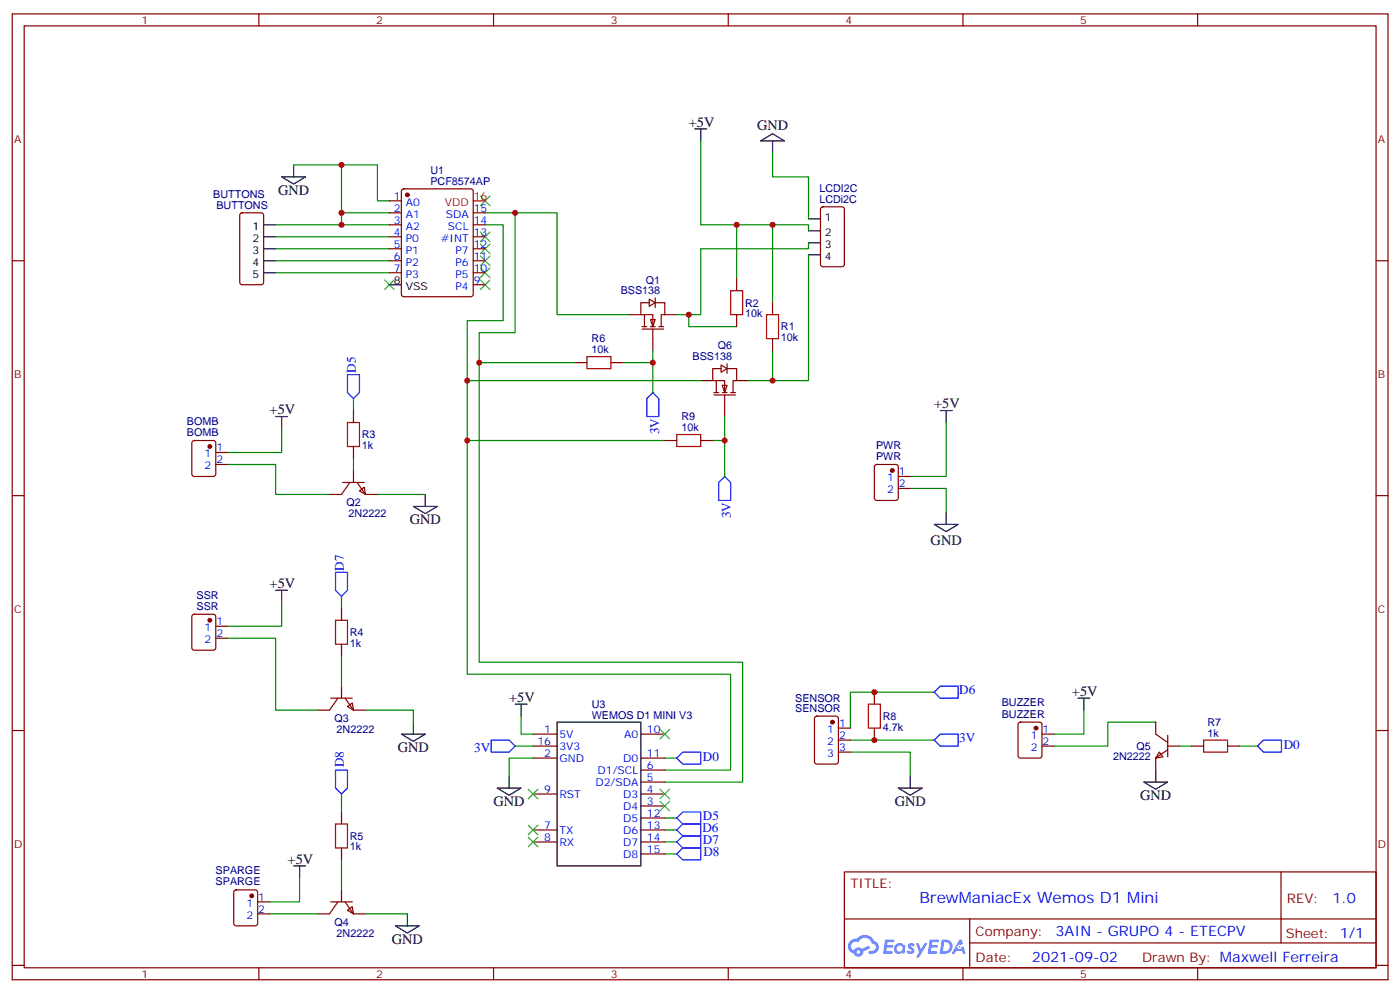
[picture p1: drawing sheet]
<svg xmlns="http://www.w3.org/2000/svg" width="412mm" height="292mm" viewBox="0 0 412 292" stroke-linecap="round" stroke-linejoin="round" font-family="sans-serif">
<g fill="none" stroke="#870000" stroke-width=".35">
<path d="M3.6 4.1h405.3v284.3h-405.3zM7.1 7.6h398.3v277.3h-398.3zM76.3 4.1v3.5M145.4 4.1v3.5M214.6 4.1v3.5M283.7 4.1v3.5M352.8 4.1v3.5M3.6 76.8h3.5M405.4 76.8h3.5M3.6 145.9h3.5M405.4 145.9h3.5M3.6 215.1h3.5"/>
<path d="M405.4 215.1h3.5M248.8 256.7h156.6v28.2h-156.6zM377.4 256.7v20.9M248.8 270.5h156.5M285.7 277.6h119.6M285.7 270.5v14.1M3.6 284.2h3.5M76.3 284.9v3.5M145.4 284.9v3.5M214.6 284.9v3.5M283.7 284.9v3.5M352.8 284.9v3.5"/>
<path d="M405.4 284.2h3.5"/>
</g>
<g fill="#5487ff">
<path d="M267.8 277.9a1.22 1.22 0 0 1 1.7 .2l-.4 .6a.47 .47 0 0 0-.3-.4 .47 .47 0 0 0-.6 .2l.2 .2a1.14 1.14 0 0 1 .8 1.8 1.14 1.14 0 0 1-1.9 0l-.2-.2 .4-.6 .8 .4a.29 .29 0 0 0 .3-.2 .29 .29 0 0 0-.3-.3 1.04 1.04 0 0 1-.5-1.7z"/>
<path d="M260.8 276.6h2.3l.4 .2-.2 .5h-1.8l-.1 .9h1.5l.3 .4-.4 .3h-1.5l-.2 1.1 1.7 .1 .2 .3-.2 .3-2.6 .1z"/>
<path d="M273.9 276.6h2.4l.3 .2-.1 .5h-1.9l-.1 .9h1.5l.4 .4-.4 .3h-1.6l-.1 1.1 1.7 .1 .2 .3-.2 .3-2.7 .1z"/>
<path d="M282.7 276.6h.7l.3 1.3-.6 .3a.69 .69 0 0 0-1 .3 .69 .69 0 0 0 .4 .9 .69 .69 0 0 0 .9-.6l.5-.2 .5 2.2h-.7l-.3-.9h-1.7l-.5 .9h-.9z"/>
<path d="M269.9 277.7h.8l.6 1.8 1.1-1.8h.8l-2.5 4.2h-.8l.9-1.6z"/>
<path d="M277.5 276.6l-.6 4.2h1.3a2.11 2.11 0 0 0 2.5-2.2 2.11 2.11 0 0 0-2.6-2zM278.2 277.3a1.39 1.39 0 0 1 1.6 1.5 1.39 1.39 0 0 1-1.7 1.2h-.3z"/>
<path d="M263.8 278.2a1.54 1.54 0 0 0-.1 2.2 1.54 1.54 0 0 0 2.1 .1l.7 .3 .2-2.3-.1-.3h-.4a1.49 1.49 0 0 0-2.4 0zM264 279.2a.95 .95 0 0 1 1.9 0 .95 .95 0 0 1-1.9 0z"/>
<path d="M250.5 277a2.18 2.18 0 0 0 1.1 3.7 1.44 1.44 0 0 0 1.6 .9 1.44 1.44 0 0 0 1.1-1.5l2.1-1-.5-.7-1.9 1a1.47 1.47 0 0 0-2.4 .4 1.39 1.39 0 0 1-.7-1.9 1.39 1.39 0 0 1 2-.5 2.12 2.12 0 0 1 2.2-1.3 2.12 2.12 0 0 1 1.8 1.7 1.14 1.14 0 0 1 1.1 1.4 1.14 1.14 0 0 1-1.6 .7 .43 .43 0 0 0-.5 .4 .43 .43 0 0 0 .4 .5 1.98 1.98 0 0 0 2.5-1.3 1.98 1.98 0 0 0-1.3-2.5 3.1 3.1 0 0 0-5.2-.7l-.9 .1zM252.4 280.3a.55 .55 0 0 1 1.1 0 .55 .55 0 0 1-1.1 0z"/>
<circle cx="282.7" cy="278.7" r=".26"/>
</g>
<g fill="none" stroke="#870000" stroke-width=".35">
<path d="M70.9 62.9l.4-.2h5.7l.6 .4 .1 20-.5 .7h-5.9l-.6-.4-.1-20zM242 61.1l.4-.2h5.7l.6 .4 .1 16.5-.5 .7h-5.9l-.6-.4-.1-16.5zM104.1 138.5v3.5M101 142h6.3M103.1 142l-2.5 3.6h-3.5M105.2 142l2.5 3.6h3.5M105.9 144.5l1.4-1.1 .4 2.2zM97.4 205.5h6.4M99.6 205.5l-2.5 3.6h-3.5M100.6 202v3.5M101.7 205.5l2.4 3.6h3.6M102.4 208l1.4-1.1 .3 2.2z"/>
<path d="M340.5 212.6v3.5l3.5 2.5M344 219.6h3.6M344 216.5v6.3M341.6 221.4l1 1.4-2.1 .4zM344 220.7l-3.5 2.5v3.5M97.4 265.5h6.4M99.6 265.5l-2.5 3.5h-3.5M100.6 262v3.5M101.7 265.5l2.4 3.5h3.6M102.4 268l1.4-1.1 .3 2.1z"/>
</g>
<g fill="none" stroke="#000" stroke-width=".35">
<path d="M83 52.1h7l-3.5 2.1zM86.5 48.5v3.6M77.7 66.2h3.5M77.7 69.7h3.5M77.7 73.2h3.5M77.7 76.8h3.5M238.2 64.4h3.5M238.2 67.9h3.5M238.2 71.5h3.5M238.2 75h3.5M77.7 80.3h3.5M81.2 122.6h3.5"/>
<path d="M83 122.6v3.6M121.8 149.1h7l-3.5 2.1zM125.3 145.6v3.5M81.2 173.8h3.5M83 173.8v3.5M118.3 216.1h7l-3.5 2.1zM121.8 212.6v3.5M317.6 205.5h3.5M319.3 205.5v3.6M264.7 232h7l-3.5 2.1zM268.2 228.5v3.5M337 230.2h7l-3.5 2.1z"/>
<path d="M340.5 226.7v3.5M86.5 254.9h3.5M88.3 254.9v3.5M116.5 272.6h7l-3.5 2.1zM120 269v3.6"/>
</g>
<path d="M102.4 110.3h3.5v5.3l-1.8 1.7-1.7-1.7zM98.8 168.5h3.6v5.3l-1.8 1.7-1.8-1.7zM144.7 217.9h5.3l1.8 1.7-1.8 1.8h-5.3zM277 202h5.3v3.5h-5.3l-1.8-1.7zM277 216.1h5.3v3.5h-5.3l-1.8-1.7zM370.5 219.6l1.8-1.7h5.2v3.5h-5.2zM98.8 226.7h3.6v5.3l-1.8 1.8-1.8-1.8zM201.2 221.4h5.2v3.5h-5.2l-1.8-1.7zM199.4 251.4l1.8-1.8h5.2v3.6h-5.2zM199.4 247.9l1.8-1.8h5.2v3.5h-5.2zM199.4 244.3l1.8-1.7h5.2v3.5h-5.2zM199.4 240.8l1.8-1.8h5.2v3.6h-5.2z" fill="none" stroke="#00f" stroke-width=".35"/>
<g fill="none" stroke="#008700" stroke-width=".35">
<path d="M86.5 48.5h24.7v10.6h3.5M100.6 48.5v17.7M81.2 66.2h33.5M81.2 69.7h33.5M81.2 73.2h33.5M81.2 76.8h33.5M100.6 62.7h14.1M81.2 80.3h33.5M104.1 117.3v3.6M67.1 136.7h14.1v8.9h15.9M83 126.2v7h-15.9M104.1 135v3.5"/>
<path d="M111.2 145.6h14.1M83 177.3v7.1h-15.9M100.6 175.5v3.6M67.1 187.9h14.1v21.2h12.4M100.6 193.2v8.8M107.7 209.1h14.1v3.5M151.8 219.6h5.3M250.5 217.9h24.7M275.2 203.8h-24.7v10.5M319.3 209.1v7h-8.8M340.5 212.6h-14.1v7h-15.9M347.6 219.6h3.5"/>
<path d="M365.2 219.6h5.3M100.6 233.8v5.2M195.9 223.2h3.5M250.5 221.4h17.7v7.1M88.3 258.4v7.1h-8.9M100.6 253.2v8.8M195.9 251.4h3.5M195.9 247.9h3.5M195.9 244.3h3.5M195.9 240.8h3.5M79.4 269h14.2M107.7 269h12.3"/>
</g>
<g fill="#fff" stroke="#870000" stroke-width=".35">
<path d="M191.6 94.1h1.4l-.7 2.1z"/>
<path d="M191.3 88.1l1.7 1-1.7 1.1z"/>
</g>
<path d="M185.3 92.6h3.5M189.2 96.9h6.3M189.2 96.2h1.4M189.9 92.6v3.6M191.3 89.1h-2.5v3.5h3.5v3.6M191.6 96.2h1.4M192.3 96.9v6.3M193 89.1h2.9v3.5h-1.1v3.6M193 87.7v2.8M194.1 96.2h1.4M195.9 92.6h3.5" fill="none" stroke="#870000" stroke-width=".35"/>
<path d="M204.7 38h3.5M206.4 38v3.5M224.1 41.5l3.5-2.1 3.5 2.1zM227.6 41.5v3.5" fill="none" stroke="#000" stroke-width=".35"/>
<path d="M206.4 41.5v24.7h31.8v1.7M227.6 45v7.1h10.6v12.3M238.2 71.5v1.7h-31.8v19.4h-7" fill="none" stroke="#008700" stroke-width=".35"/>
<g fill="#fff" stroke="#870000" stroke-width=".35">
<path d="M212.8 113.5h1.4l-.7 2.1z"/>
<path d="M212.4 107.5l1.8 1-1.8 1.1z"/>
</g>
<g fill="none" stroke="#870000" stroke-width=".35">
<path d="M114.7 59.1h3.6M118.5 55.8l.5-.2h19.7l.7 .4v30.6l-.4 .7h-20l-.7-.4v-30.6zM114.7 62.7h3.6M114.7 66.2h3.6M114.7 69.7h3.6M114.7 73.2h3.6M114.7 76.8h3.6M139.4 62.7h3.5M139.4 66.2h3.5M139.4 69.7h3.5M139.4 73.2h3.5M139.4 76.8h3.5"/>
<path d="M114.7 80.3h3.6M139.4 80.3h3.5M139.4 83.8h3.5M217 82.1v3.5M217 92.6v3.6M227.6 89.1v3.5M227.6 99.7v3.5M169.4 106.8h3.5M180 106.8h3.5M206.4 112h3.6M210.3 116.3h6.4M210.3 115.6h1.4"/>
<path d="M211 112v3.6M212.4 108.5h-2.4v3.5h3.5v3.6M212.8 115.6h1.4M213.5 116.3v6.3M214.2 108.5h2.8v3.5h-1v3.6M214.2 107.1v2.8M215.3 115.6h1.4M217 112h3.6M56.7 129.9l.5-.2h5.7l.6 .4 .1 9.5-.5 .6-5.9 .1-.6-.5-.1-9.4zM63.6 133.2h3.5M63.6 136.7h3.5M104.1 120.9v3.5"/>
<path d="M104.1 131.4v3.6M195.9 129.7h3.5M206.4 129.7h3.6M257.8 136.9l.5-.2h5.6l.7 .5 .1 9.4-.5 .7h-5.9l-.6-.4-.1-9.5zM264.7 140.3h3.5M264.7 143.8h3.5M100.6 179.1v3.5M56.7 181l.5-.2h5.7l.6 .5 .1 9.4-.5 .7h-5.9l-.6-.4-.1-9.5zM63.6 184.4h3.5M63.6 187.9h3.5M100.6 189.7v3.5M157.1 216.1h7"/>
<path d="M157.1 219.6h7M188.8 216.1h7.1M240.2 211l.5-.2h5.6l.7 .5v12.9l-.4 .7h-5.9l-.7-.4v-13zM247 214.3h3.5M247 217.9h3.5M257.6 203.8v3.5M257.6 214.3v3.6M300.2 212.8l.4-.2h5.7l.6 .4 .1 9.5-.5 .6-5.9 .1-.6-.5-.1-9.4zM307 216.1h3.5M307 219.6h3.5M351.1 219.6h3.5M361.7 219.6h3.5"/>
<path d="M100.6 239v3.6M157.1 223.2h7M157.1 233.8h7M188.8 223.2h7.1M188.8 233.8h7.1M188.8 226.7h7.1M188.8 230.2h7.1M188.8 237.3h7.1M247 221.4h3.5M100.6 249.6v3.6M157.1 244.3h7M157.1 247.9h7"/>
<path d="M188.8 244.3h7.1M188.8 247.9h7.1M188.8 240.8h7.1M188.8 251.4h7.1M69.1 262.2l.5-.2h5.6l.7 .4v9.5l-.4 .6-5.9 .1-.7-.5v-9.4zM75.9 265.5h3.5M75.9 269h3.5"/>
</g>
<g fill="none" stroke="#008700" stroke-width=".35">
<path d="M142.9 62.7h21.2v29.9h21.2M142.9 66.2h5.3v28.2h-10.5v104.1h77.6v28.2h-19.4M151.8 62.7v35.2h-10.6v97h77.6v35.3h-22.9M217 66.2v15.9M227.6 66.2v22.9M238.2 75v37h-17.6M202.9 92.6v3.6h14.1M137.7 112h68.7M141.2 106.8h28.2M183.5 106.8h8.8M192.3 103.2v12.4M227.6 103.2v8.8"/>
<path d="M137.7 129.7h58.2M210 129.7h3.5M213.5 122.6v17.7M278.8 124.4v15.9h-10.6M268.2 143.8h10.6v7M153.5 210.8v5.3h3.6M157.1 223.2h-7.1v5.3"/>
</g>
<path d="M192.3 115.6l1.8 1.7v5.3h-3.5v-5.3zM213.5 140.3l1.8 1.7v5.3h-3.6v-5.3z" fill="none" stroke="#00f" stroke-width=".35"/>
<g fill="none" stroke="#3c3" stroke-width=".35">
<path d="M141.5 57.7l2.9 2.8M144.4 57.7l-2.9 2.8M141.5 68.3l2.9 2.8M141.5 71.8l2.9 2.8M141.5 75.4l2.9 2.8M141.5 78.9l2.9 2.8M144.4 68.3l-2.9 2.8M144.4 71.8l-2.9 2.8M144.4 75.4l-2.9 2.8M144.4 78.9l-2.9 2.8M113.3 82.4l2.8 2.8M116.1 82.4l-2.8 2.8"/>
<path d="M141.5 82.4l2.9 2.8M144.4 82.4l-2.9 2.8M194.5 214.7l2.8 2.8M197.3 214.7l-2.8 2.8M155.6 232.3l2.9 2.9M158.5 232.3l-2.9 2.9M194.5 232.3l2.8 2.9M194.5 235.9l2.8 2.8M197.3 232.3l-2.8 2.9M197.3 235.9l-2.8 2.8M155.6 246.5l2.9 2.8M155.6 242.9l2.9 2.8"/>
<path d="M158.5 246.5l-2.9 2.8M158.5 242.9l-2.9 2.8"/>
</g>
<path d="M114.7 83.8h3.6M277 120.9h3.5M278.8 120.9v3.5M275.2 154.4h7.1l-3.5 2.1zM278.8 150.8v3.6M151.8 207.3h3.5M153.5 207.3v3.5M164.1 212.6h24.7v42.3h-24.7zM146.5 232h7l-3.5 2.1zM150 228.5v3.5" fill="none" stroke="#000" stroke-width=".35"/>
<g fill="#870000" stroke="#870000" stroke-width=".35">
<circle cx="61.8" cy="131.4" r=".53"/>
<circle cx="61.8" cy="182.6" r=".53"/>
<circle cx="74.2" cy="263.7" r=".53"/>
<circle cx="262.9" cy="138.5" r=".53"/>
<circle cx="305.2" cy="214.3" r=".53"/>
<circle cx="245.3" cy="212.6" r=".53"/>
<circle cx="120" cy="57.4" r=".53"/>
</g>
<path d="M215.3 85.6h3.5v7h-3.5zM225.8 92.6h3.6v7.1h-3.6zM172.9 105h7.1v3.5h-7.1zM102.4 124.4h3.5v7h-3.5zM199.4 127.9h7v3.5h-7zM98.8 182.6h3.6v7.1h-3.6zM255.8 207.3h3.6v7h-3.6zM354.6 217.9h7.1v3.5h-7.1zM98.8 242.6h3.6v7h-3.6z" fill="none" stroke="#a10000" stroke-width=".35"/>
<path d="M139.4 59.1h3.5" fill="none" stroke="#f00" stroke-width=".35"/>
<g fill="#c00">
<circle cx="100.6" cy="66.2" r=".88"/>
<circle cx="100.6" cy="48.5" r=".88"/>
<circle cx="100.6" cy="62.7" r=".88"/>
<circle cx="227.6" cy="112" r=".88"/>
<circle cx="227.6" cy="66.2" r=".88"/>
<circle cx="217" cy="66.2" r=".88"/>
<circle cx="202.9" cy="92.6" r=".88"/>
<circle cx="213.5" cy="129.7" r=".88"/>
<circle cx="137.7" cy="129.7" r=".88"/>
<circle cx="137.7" cy="112" r=".88"/>
<circle cx="192.3" cy="106.8" r=".88"/>
<circle cx="141.2" cy="106.8" r=".88"/>
<circle cx="151.8" cy="62.7" r=".88"/>
<circle cx="257.6" cy="217.9" r=".88"/>
<circle cx="257.6" cy="203.8" r=".88"/>
</g>
<text font-size="4.6" fill="#00f" x="270.9" y="265.7">BrewManiacEx Wemos D1 Mini</text>
<g font-size="4.2">
<text x="202.9" y="37.3">+5V</text>
<text x="223" y="38.2">GND</text>
<text x="81.9" y="57.4">GND</text>
<text x="79.4" y="121.9">+5V</text>
<text x="275.2" y="120.2">+5V</text>
<text x="120.7" y="154.4">GND</text>
<text x="274.2" y="160.5">GND</text>
<text x="79.4" y="173.1">+5V</text>
<text x="150" y="206.6">+5V</text>
<text x="315.8" y="204.8">+5V</text>
<text x="117.2" y="221.4">GND</text>
<text x="145.4" y="237.3">GND</text>
<text x="263.6" y="237.3">GND</text>
<text x="335.9" y="235.5">GND</text>
<text x="84.7" y="254.2">+5V</text>
<text x="115.4" y="277.8">GND</text>
</g>
<g font-size="4.2" fill="#00f">
<text x="392.6" y="265.9">1.0</text>
<text x="311" y="275.5">3AIN - GRUPO 4 - ETECPV</text>
<text x="304" y="283.3">2021-09-02</text>
</g>
<g font-size="3.9" fill="#00f">
<text x="104.8" y="109.8" transform="rotate(-90 104.8 109.8)">D5</text>
<text x="194.2" y="127.9" transform="rotate(-90 194.2 127.9)">3V</text>
<text x="215.3" y="152.6" transform="rotate(-90 215.3 152.6)">3V</text>
<text x="101.3" y="168" transform="rotate(-90 101.3 168)">D7</text>
<text x="282.6" y="204.4">D6</text>
<text x="139.7" y="221.5">3V</text>
<text x="282.6" y="218.5">3V</text>
<text x="378.2" y="220.4">D0</text>
<text x="101.3" y="225.9" transform="rotate(-90 101.3 225.9)">D8</text>
<text x="207.1" y="223.9">D0</text>
<text x="207" y="245">D6</text>
<text x="207.1" y="241.5">D5</text>
<text x="207.1" y="248.6">D7</text>
<text x="207.2" y="252.1">D8</text>
</g>
<g font-size="3.9" fill="#800">
<text x="250.5" y="261.3">TITLE:</text>
<text x="379.2" y="265.9">REV:</text>
<text x="287.5" y="275.5">Company:</text>
<text x="378.8" y="276.1">Sheet: 1/1</text>
<text x="287.5" y="283.1">Date:</text>
<text x="336.5" y="283.2">Drawn By: Maxwell Ferreira</text>
</g>
<g font-size="3.2" fill="#800">
<text x="41.7" y="7.1">1</text>
<text x="110.8" y="7.1">2</text>
<text x="180" y="7.1">3</text>
<text x="249.1" y="7.1">4</text>
<text x="318.3" y="7.1">5</text>
<text x="4.1" y="42.2">A</text>
<text x="405.9" y="42.2">A</text>
<text x="4.1" y="111.3">B</text>
<text x="405.9" y="111.3">B</text>
<text x="4.1" y="180.5">C</text>
<text x="405.9" y="180.5">C</text>
<text x="4.1" y="249.6">D</text>
<text x="405.9" y="249.6">D</text>
<text x="41.7" y="287.9">1</text>
<text x="110.8" y="287.9">2</text>
<text x="180" y="287.9">3</text>
<text x="249.1" y="287.9">4</text>
<text x="318.3" y="287.9">5</text>
</g>
<g font-size="3.2" fill="#000080">
<text x="126.8" y="51.4">U1</text>
<text x="62.8" y="58.2">BUTTONS</text>
<text x="126.8" y="54.5">PCF8574AP</text>
<text x="241.4" y="59.8">LCDi2C</text>
<text x="241.4" y="56.7">LCDI2C</text>
<text x="63.8" y="61.6">BUTTONS</text>
<text x="190.3" y="83.5">Q1</text>
<text x="182.9" y="86.6">BSS138</text>
<text x="219.5" y="93.3">10k</text>
<text x="219.5" y="90.2">R2</text>
<text x="174.3" y="100.8">R6</text>
<text x="230.1" y="100.4">10k</text>
<text x="230.1" y="97.3">R1</text>
<text x="174.3" y="103.9">10k</text>
<text x="204" y="106">BSS138</text>
<text x="211.5" y="102.9">Q6</text>
<text x="55.1" y="125.1">BOMB</text>
<text x="200.8" y="123.8">R9</text>
<text x="55.1" y="128.4">BOMB</text>
<text x="106.6" y="129">R3</text>
<text x="200.8" y="126.9">10k</text>
<text x="106.6" y="132.3">1k</text>
<text x="258.1" y="135.4">PWR</text>
<text x="258.1" y="132.1">PWR</text>
<text x="102.1" y="149.1">Q2</text>
<text x="102.7" y="152.3">2N2222</text>
<text x="57.9" y="179.5">SSR</text>
<text x="57.9" y="176.2">SSR</text>
<text x="103.1" y="190.5">1k</text>
<text x="103.1" y="187.2">R4</text>
<text x="174.4" y="208.4">U3</text>
<text x="234.3" y="206.6">SENSOR</text>
<text x="234.3" y="209.7">SENSOR</text>
<text x="295.1" y="208">BUZZER</text>
<text x="98.6" y="212.6">Q3</text>
<text x="99.2" y="215.8">2N2222</text>
<text x="174.4" y="211.5">WEMOS D1 MINI V3</text>
<text x="260.1" y="215.1">4.7k</text>
<text x="260.1" y="212">R8</text>
<text x="295.1" y="211.3">BUZZER</text>
<text x="355.8" y="213.8">R7</text>
<text x="334.9" y="220.7">Q5</text>
<text x="355.8" y="216.8">1k</text>
<text x="328" y="223.9">2N2222</text>
<text x="103.1" y="250.3">1k</text>
<text x="103.1" y="247.2">R5</text>
<text x="63.5" y="257.3">SPARGE</text>
<text x="63.5" y="260.7">SPARGE</text>
<text x="98.6" y="272.6">Q4</text>
<text x="99.2" y="275.7">2N2222</text>
</g>
<g font-size="3.2" fill="#00f">
<text x="116.1" y="58.8">1</text>
<text x="116.1" y="65.8">3</text>
<text x="116.1" y="62.3">2</text>
<text x="119.6" y="64.1">A1</text>
<text x="119.6" y="60.5">A0</text>
<text x="131.3" y="64.1">SDA</text>
<text x="139.6" y="62.3">15</text>
<text x="139.6" y="65.8">14</text>
<text x="116.1" y="69.4">4</text>
<text x="119.6" y="71.1">P0</text>
<text x="119.6" y="67.6">A2</text>
<text x="129.9" y="71.1">#INT</text>
<text x="132" y="67.6">SCL</text>
<text x="139.6" y="69.4">13</text>
<text x="116.1" y="76.4">6</text>
<text x="116.1" y="72.9">5</text>
<text x="119.6" y="74.6">P1</text>
<text x="134.2" y="74.6">P7</text>
<text x="139.6" y="72.9">12</text>
<text x="139.6" y="76.4">11</text>
<text x="116.1" y="79.9">7</text>
<text x="119.6" y="81.7">P3</text>
<text x="119.6" y="78.2">P2</text>
<text x="134.2" y="78.2">P6</text>
<text x="134.2" y="81.7">P5</text>
<text x="139.6" y="79.9">10</text>
<text x="139.6" y="83.5">9</text>
<text x="134.2" y="85.2">P4</text>
<text x="60.2" y="134.6">1</text>
<text x="63.7" y="132.9">1</text>
<text x="63.7" y="136.4">2</text>
<text x="60.2" y="138.1">2</text>
<text x="261.3" y="141.7">1</text>
<text x="264.8" y="139.9">1</text>
<text x="264.8" y="143.4">2</text>
<text x="261.3" y="145.2">2</text>
<text x="60.2" y="185.8">1</text>
<text x="63.7" y="184">1</text>
<text x="60.2" y="189.3">2</text>
<text x="63.7" y="187.5">2</text>
<text x="160.3" y="215.8">1</text>
<text x="190.6" y="215.8">10</text>
<text x="243.7" y="215.8">1</text>
<text x="247.2" y="214">1</text>
<text x="307.2" y="215.8">1</text>
<text x="158.3" y="219.3">16</text>
<text x="164.8" y="217.2">5V</text>
<text x="164.8" y="220.7">3V3</text>
<text x="183.9" y="217.2">A0</text>
<text x="243.7" y="219.3">2</text>
<text x="247.2" y="217.5">2</text>
<text x="247.2" y="221.1">3</text>
<text x="303.7" y="217.5">1</text>
<text x="303.7" y="221.1">2</text>
<text x="307.2" y="219.3">2</text>
<text x="160.3" y="222.8">2</text>
<text x="164.8" y="224.2">GND</text>
<text x="176.1" y="227.8">D1/SCL</text>
<text x="183.6" y="224.2">D0</text>
<text x="190.6" y="222.8">11</text>
<text x="190.6" y="226.3">6</text>
<text x="243.7" y="222.8">3</text>
<text x="160.3" y="233.4">9</text>
<text x="175.4" y="231.3">D2/SDA</text>
<text x="190.6" y="229.9">5</text>
<text x="190.6" y="233.4">4</text>
<text x="164.8" y="234.8">RST</text>
<text x="183.6" y="234.8">D3</text>
<text x="183.6" y="238.3">D4</text>
<text x="190.6" y="236.9">3</text>
<text x="160.3" y="244">7</text>
<text x="164.8" y="245.4">TX</text>
<text x="183.6" y="241.9">D5</text>
<text x="183.6" y="245.4">D6</text>
<text x="190.6" y="240.5">12</text>
<text x="190.6" y="244">13</text>
<text x="160.3" y="247.5">8</text>
<text x="164.8" y="248.9">RX</text>
<text x="183.6" y="248.9">D7</text>
<text x="190.6" y="247.5">14</text>
<text x="190.6" y="251">15</text>
<text x="183.6" y="252.4">D8</text>
<text x="72.6" y="266.9">1</text>
<text x="76.1" y="265.1">1</text>
<text x="76.1" y="268.7">2</text>
<text x="72.6" y="270.4">2</text>
</g>
<g font-size="3.2" fill="#f00">
<text x="139.6" y="58.8">16</text>
<text x="131.1" y="60.5">VDD</text>
</g>
<g font-size="3.2">
<text x="243" y="65.1">1</text>
<text x="74.4" y="67.6">1</text>
<text x="74.4" y="71.1">2</text>
<text x="243" y="69.4">2</text>
<text x="74.4" y="74.6">3</text>
<text x="243" y="72.9">3</text>
<text x="243" y="76.4">4</text>
<text x="74.4" y="78.2">4</text>
<text x="74.4" y="81.7">5</text>
<text x="116.1" y="83.5">8</text>
<text x="119.6" y="85.2">VSS</text>
</g>
</svg>
